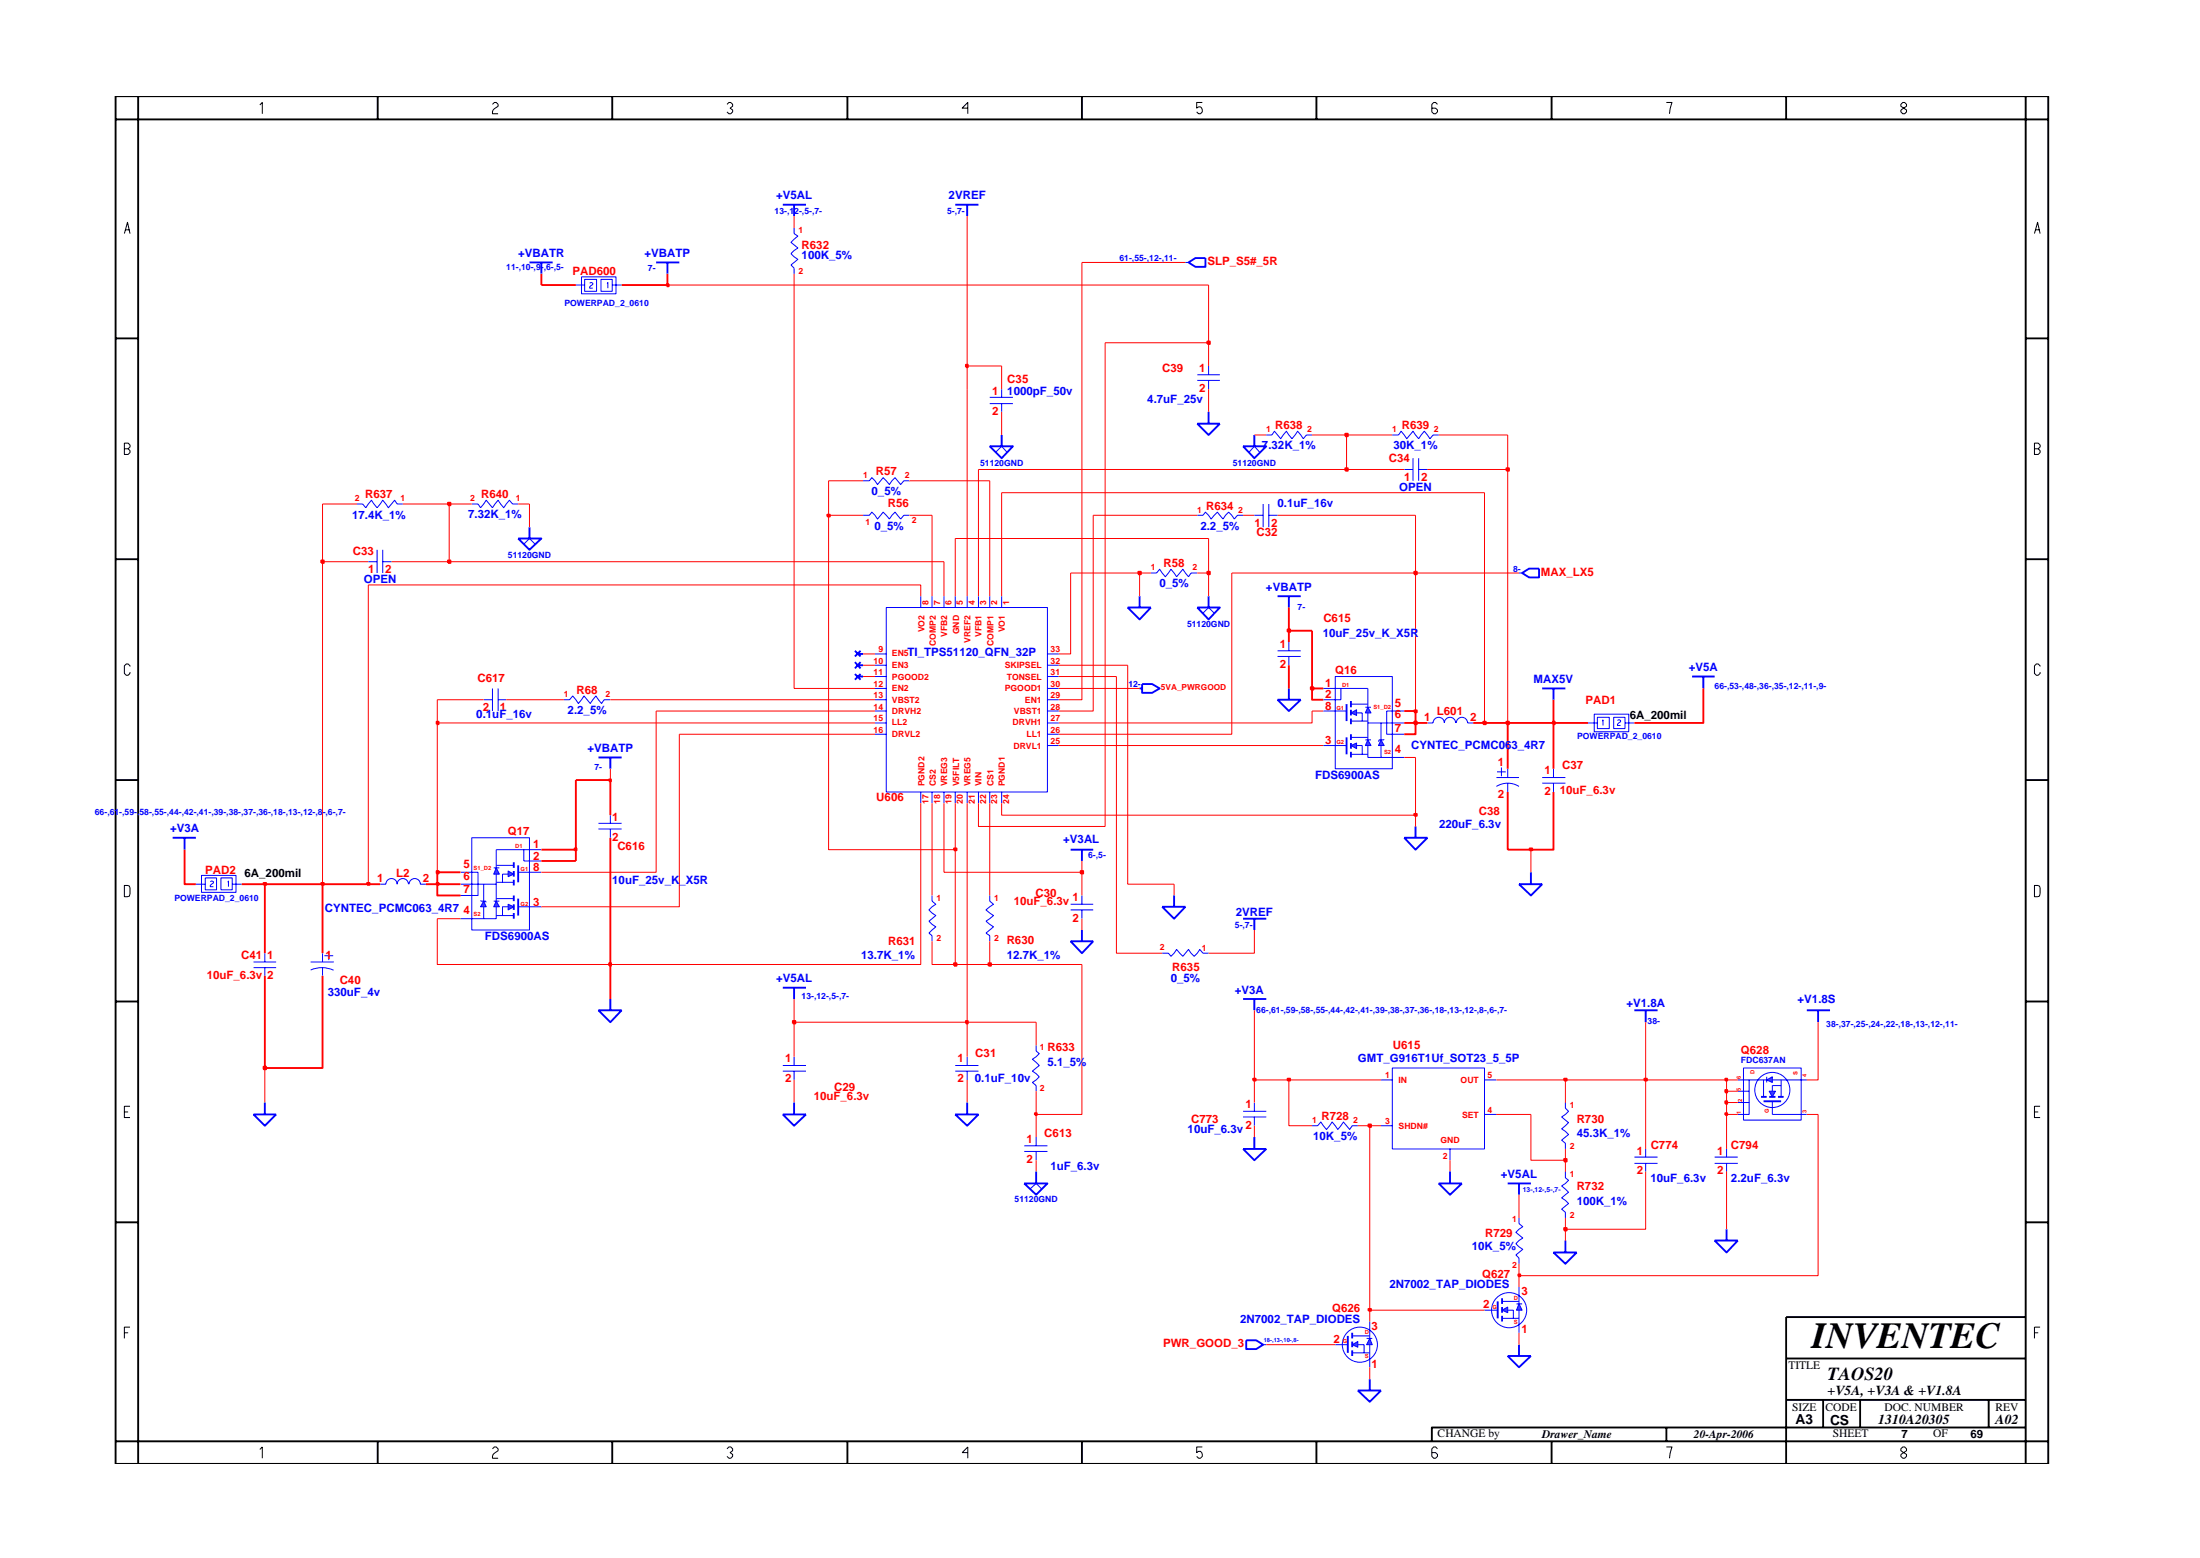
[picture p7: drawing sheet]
<svg xmlns="http://www.w3.org/2000/svg" width="297mm" height="210mm" viewBox="0 0 297 210" stroke-linecap="round" stroke-linejoin="round" font-family="sans-serif">
<path d="M41.9 129.8h3.2M41.9 130.9a3.7 3.7 0 0 1 3.1 0M43.5 128.6v1.2M43.5 130.6v1.1M43.8 129h1.2M44.4 128.4v1.2" fill="none" stroke="#00f" stroke-width=".14"/>
<path d="M105.7 27.6h3.1M107.2 27.6v1.6M181.8 95v2.3" fill="none" stroke="#00f" stroke-width=".25"/>
<path d="M184.7 95.4l.4 .8h-.8z" fill="#3c3cc8"/>
<path d="M184.3 95.4h.8M184.7 95.4l.4 .8h-.8z" fill="none" stroke="#00f" stroke-width=".14"/>
<path d="M182.4 96.2l.8-.4v.7z" fill="#3c3cc8"/>
<path d="M182.4 96.2l.8-.4v.7zM182.4 95h2.3v.4M183.2 96.2h.7v1.1M184.7 96.2v1.1h-2.3" fill="none" stroke="#00f" stroke-width=".14"/>
<path d="M182.4 94.6v.8M182.4 95.8v.7M182.4 97v.7" fill="none" stroke="#00f" stroke-width=".25"/>
<path d="M186.5 99.9l.4 .7h-.8z" fill="#3c3cc8"/>
<path d="M184.7 92.9v2.1M186.5 99.9l.4 .7h-.8zM186.9 99.8l-.1 .1h-.6l-.1 .2" fill="none" stroke="#00f" stroke-width=".14"/>
<path d="M181.8 99.5v2.3" fill="none" stroke="#00f" stroke-width=".25"/>
<path d="M184.7 99.9l.4 .7h-.8z" fill="#3c3cc8"/>
<path d="M184.3 99.9h.8M184.7 99.9l.4 .7h-.8z" fill="none" stroke="#00f" stroke-width=".14"/>
<path d="M182.4 100.6l.8-.3v.7z" fill="#3c3cc8"/>
<g fill="none" stroke="#00f" stroke-width=".14">
<path d="M178.7 92.9h6M178.7 96h3.1M180.3 91.3h7.7v12.4h-7.7zM181 92.9v1.5h-2.3M182.4 99.5h2.3M184.7 97.3v2.6M184.7 97.6h4.9M186.5 97.6v2.3M189.6 96h-2.4v3.1h2.4M178.7 100.6h3.1M182.4 100.6l.8-.3v.7zM182.4 101.8h2.3"/>
<path d="M183.2 100.6h.7v1.2M184.7 100.6v1.6h4.9M186.5 100.6v1.6M125.8 120.8v.8l.6 .4-1 .8 1 .8-1 .7 1 .8-1 .8 .4 .4v.7M177.2 151.9h.7l.4-.5 .8 1 .8-1 .7 1 .8-1 .8 1 .4-.5h.7M186.5 151.9h1.5M186.5 145.7h1.5M188 144.1h12.4v11h-12.4zM195.8 155.1v1.5M200.4 145.7h1.6M200.4 150.4h1.6M220.7 156.2h3.1"/>
<path d="M220.7 157h3.1M222.2 155.1v1.1M222.2 157v1.1M170.5 181.5h.5M180.3 181.5h1.7"/>
</g>
<path d="M161.7 57.2h3l-1.5 1.5zM163.2 55.6v1.6M172.5 80.5h3.1M174 80.5v1.5M182.4 99.1v.8M182.4 100.3v.7M182.4 101.5v.7M168.3 180.9h1.3l.9 .6-.9 .6h-1.3zM182 180.3v2.3M203.6 183h3.1l-1.6 1.5zM205.1 181.5v1.5" fill="none" stroke="#00f" stroke-width=".25"/>
<path d="M184.9 180.6l.4 .9h-.8z" fill="#3c3cc8"/>
<path d="M184.5 180.6h.8M184.9 180.6l.4 .9h-.8z" fill="none" stroke="#00f" stroke-width=".14"/>
<path d="M182.6 181.5l.7-.5v.8z" fill="#3c3cc8"/>
<g fill="none" stroke="#00f" stroke-width=".14">
<path d="M161.7 69.5h.7l.4-.4 .7 .9 .9-.9 .7 .9 .8-.9 .8 .9 .4-.5h.7M239.3 148.6v1.8M139.1 160.5l.8-.8 .8 .8M184.9 178.3v2.3M182.6 181.5l.7-.5v.8zM182.6 182.6h2.3M182.6 180.3h2.3M183.3 181.5h.9v1.1M184.9 181.5v3"/>
<circle cx="183.6" cy="181.5" r="2.37"/>
</g>
<g fill="none" stroke="#00f" stroke-width=".25">
<path d="M129 27.6h3.1M130.6 27.6v1.6M115.4 87.8l.8 .8M115.4 91l.8 .7M115.8 88.3h.7M115.8 91.3h.7M116.2 87.8l-.8 .8M116.2 91l-.8 .7M153.9 92.9h.3M154.2 92.3h1.4l1 .6-1 .6h-1.4zM244 136.3h3.1M245.5 136.3v1.7"/>
<path d="M138.3 159.7h3.1l-1.5 1.5zM139.9 158.1v1.6M238.1 148.6h2.4M182.6 179.9v.7M182.6 181v.8M182.6 182.2v.8"/>
</g>
<path d="M238.5 145.7l.8-.4v.8z" fill="#3c3cc8"/>
<path d="M238.5 145.7l.8-.4v.8zM238.5 145.3v.8" fill="none" stroke="#00f" stroke-width=".14"/>
<path d="M238.9 147.3h.8l-.4 .7z" fill="#3c3cc8"/>
<g fill="none" stroke="#00f" stroke-width=".14">
<path d="M161.7 50.6h3M161.7 51.3h3M163.2 49.4v1.2M163.2 51.3v1.2M171 58.7h.7l.4-.5 .8 1 .8-1 .7 1 .8-1 .8 1 .4-.5h.8M48.2 68h.8l.4 .5 .8-1 .7 1 .8-1 .7 1 .9-1 .3 .5h.8M70.7 73.4l.8-.7 .7 .7M116.5 69.5h.9l.3-.4 .8 .9 .7-.9 .9 .9 .7-.9 .8 .9 .4-.5h.8M116.5 64.9h.9l.3-.4 .8 .9 .7-.9 .9 .9 .7-.9 .8 .9 .4-.5h.8M134.4 61.1l.8-.9 .8 .9M189.6 63.4h1.2M190.8 61.8v3.1"/>
<path d="M191.5 63.4h1.2M191.5 61.8v3.1M172.5 87.8h3.1M172.5 88.6h3.1M174 86.6v1.2M174 88.6v1.2M214.4 97.6h1.3M215.3 96.4h4.6v2.3h-4.6zM215.7 96.8h1.6v1.5h-1.6zM216.4 97.3v-.2v.8M217.9 96.8h1.5v1.5h-1.5zM218.4 97.2l.2-.1 .2 .1v.2a.58 .58 0 0 0-.4 .5h.4"/>
<path d="M219.4 97.6h1.3M26.4 119.3h1.3M27.2 118.1h4.7v2.3h-4.7zM27.7 118.5h1.5v1.6h-1.5zM28.4 119l.2-.1 .2 .1v.2a.58 .58 0 0 0-.4 .5h.4M29.8 118.5h1.6v1.6h-1.6zM30.8 119.1v-.2v.8M31.4 119.3h1.2M51.3 119.3h.8a.76 .76 0 0 1 .8-.7 .76 .76 0 0 1 .7 .7 .76 .76 0 0 1 .8-.7 .76 .76 0 0 1 .7 .7M55.2 119.3a.76 .76 0 0 1 .8-.7 .76 .76 0 0 1 .8 .7h.7M80.8 111.1h3.1M80.8 111.9h3.1"/>
<path d="M82.4 110v1.1M82.4 111.9v1.2M202 106.1a2.88 2.88 0 0 1 3.1 0M202 104.9h3.1M202.1 104.2h1.2M202.7 103.6v1.2M203.6 103.7v1.2M203.6 105.7v1.2M34.2 129.8h3.1M34.2 130.6h3.1M35.8 128.6v1.2M35.8 130.6v1.1"/>
<path d="M144.6 122h3M144.6 122.8h3M146.1 120.8v1.2M146.1 122.8v1.2M167.8 150h3.2M167.8 150.7h3.2M169.4 148.8v1.2M169.4 150.7v1.2M211.4 148.8v.7l.4 .5-1 .7 1 .8-1 .8 1 .8-1 .8 .6 .4v.8M231.5 156.2h3.1M231.5 157h3.1M233.1 155.1v1.1"/>
<path d="M233.1 157v1.1M234.6 145.7h3.9M234.6 148.8h1.6M234.6 147.3h1.6M235.4 144.1h7.8v7.1h-7.8zM236.2 145.7v4.7h-1.6M238.1 145.7v2.3M238.9 147.3h.8l-.4 .7zM239.3 145.7h4.7M239.3 150.4h4.7M240.5 145.7v2.3M240.5 146.5h-1.2v.8"/>
<path d="M205.1 164.4v.7l.5 .5-.9 .7 .9 .8-.9 .7 .9 .8-.9 .8 .4 .4v.7"/>
<circle cx="239.3" cy="147.1" r="2.37"/>
</g>
<g fill="none" stroke="#00f" stroke-width=".25">
<path d="M71.5 35.4h3.1M73.1 35.4v1.5M135.2 58.7v1.5M70 72.7h3.1l-1.6 1.5zM71.5 71.1v1.6M133.6 60.2h3.2l-1.6 1.6zM115.4 89.4l.8 .8M115.8 89.8h.7M116.2 89.4l-.8 .8M152.3 82h3.1l-1.5 1.6zM153.9 80.5v1.5M172.5 94.4h3.1l-1.6 1.6z"/>
<path d="M174 92.9v1.5M208.2 92.9h3.2M209.7 92.9v1.5M228.5 91.3h3M230 91.3v1.6M23.3 113.1h3.1M24.9 113.1v1.6M70 116.8v2.3M80.8 102.2h3.1M82.4 102.2v1.5M156.9 122.4h3.1l-1.5 1.6zM158.5 120.8v1.6"/>
<path d="M167.8 134.8h3.2M169.4 134.8v1.5M220.7 136.3h3.1M222.2 136.3v1.7M167.8 155.1h3.2l-1.6 1.5zM169.4 153.4v1.7M237.8 148h.7M238.9 148h.8M240.1 148h.7M231.5 167.4h3.1l-1.5 1.6zM233.1 165.9v1.5M183.3 187.6h3.2l-1.6 1.6z"/>
<path d="M184.9 186.1v1.5"/>
</g>
<path d="M67 117.1l.4 .9h-.7z" fill="#3c3cc8"/>
<path d="M66.7 117.1h.7M67 117.1l.4 .9h-.7z" fill="none" stroke="#00f" stroke-width=".14"/>
<path d="M68.6 117.5l.8 .5-.8 .3z" fill="#3c3cc8"/>
<path d="M67 118v1.1h2.4M68.6 117.5l.8 .5-.8 .3zM68.6 118h-.8v1.1M69.4 116.8h-2.4v.3" fill="none" stroke="#00f" stroke-width=".14"/>
<path d="M69.4 116.4v.7M69.4 117.5v.8M69.4 118.7v.8" fill="none" stroke="#00f" stroke-width=".25"/>
<path d="M65.3 121.6l.3 .8h-.7z" fill="#3c3cc8"/>
<path d="M67 114.7v2.1M64.9 121.5l.1 .1h.6v.2M65.3 121.6l.3 .8h-.7z" fill="none" stroke="#00f" stroke-width=".14"/>
<path d="M70 121.3v2.3" fill="none" stroke="#00f" stroke-width=".25"/>
<path d="M67 121.6l.4 .8h-.7z" fill="#3c3cc8"/>
<path d="M66.7 121.6h.7M67 121.6l.4 .8h-.7z" fill="none" stroke="#00f" stroke-width=".14"/>
<path d="M68.6 122l.8 .4-.8 .4z" fill="#3c3cc8"/>
<g fill="none" stroke="#00f" stroke-width=".14">
<path d="M62.2 117.7h2.3v3.1h-2.3M62.2 119.3h4.8M63.7 113.1h7.8v12.4h-7.8zM65.3 119.3v2.3M67 119.1v2.5M67 114.7h6.1M70 117.7h3.1M70.7 114.7v1.5h2.4M65.3 122.4v1.6M67 123.6h2.4M67 121.3h2.4M67 122.4v1.6h-4.8"/>
<path d="M68.6 122l.8 .4-.8 .4zM68.6 122.4h-.8v1.2M70 122.4h3.1M200.4 176.8h1.8"/>
</g>
<path d="M69.4 120.8v.8M69.4 122v.8M69.4 123.2v.8M202.2 175.6v2.3" fill="none" stroke="#00f" stroke-width=".25"/>
<path d="M205.1 176l.4 .8h-.7z" fill="#3c3cc8"/>
<path d="M204.8 176h.7M205.1 176l.4 .8h-.7z" fill="none" stroke="#00f" stroke-width=".14"/>
<path d="M202.8 176.8l.8-.4v.8z" fill="#3c3cc8"/>
<g fill="none" stroke="#00f" stroke-width=".14">
<path d="M77.8 38.5h1.1M78.5 37.4h4.7v2.3h-4.7zM78.9 37.7h1.6v1.6h-1.6zM79.6 38.2l.3-.1 .1 .1v.2a.58 .58 0 0 0-.4 .5h.4M81.1 37.7h1.6v1.6h-1.6zM82 38.3l.1-.2v.8M82.7 38.5h1.2M107.2 30.8v.7l.5 .4-.9 .8 .9 .8-.9 .7 .9 .8-.9 .8 .4 .4v.7M160 35.4h.5M133.6 53.6h3.2M133.6 54.5h3.2M135.2 52.5v1.1"/>
<path d="M135.2 54.5v1.1M188 58.7h.8l.4-.5 .7 1 .9-1 .7 1 .8-1 .8 1 .4-.5h.8M49.7 75.8h1.2M50.9 74.2v3.1M51.7 75.8h1.2M51.7 74.2v3.1M63.7 68h.8l.4 .5 .7-1 .9 1 .8-1 .7 1 .8-1 .4 .5h.8M155.4 77.3h.8l.4-.5 .7 1 .8-1 .8 1 .8-1 .8 1 .3-.5h.9M168.6 61.1l.8-.9 .7 .9M169.4 69.5h1.1M170.5 68v3.1M171.3 69.5h1.2"/>
<path d="M171.3 68v3.1M205.1 77.3h.4M65.3 94.4h1.2M66.5 92.9v3.1M67.3 94.4h1.1M67.3 92.9v3.1M76.1 94.4h.8l.4-.5 .8 1 .8-1 .8 1 .8-1 .7 1 .4-.5h.8M118.1 97.6h1.6M118.1 94.4h1.6M118.1 88.3h1.6M118.1 89.8h1.6M118.1 91.3h1.6"/>
<path d="M118.1 92.9h1.6M118.1 99.1h1.6M118.1 96h1.6M119.7 82h21.7v24.9h-21.7zM124.3 80.5v1.5M125.8 80.5v1.5M127.5 80.5v1.5M129 80.5v1.5M130.6 80.5v1.5M132.1 80.5v1.5M133.6 80.5v1.5M135.2 80.5v1.5"/>
<path d="M141.4 97.6h1.5M141.4 94.4h1.5M141.4 88.3h1.5M141.4 89.8h1.5M141.4 91.3h1.5M141.4 92.9h1.5M141.4 99.1h1.5M141.4 96h1.5M162.4 82.7l.8-.7 .7 .7M192.7 97.6h.8a.76 .76 0 0 1 .8-.8 .76 .76 0 0 1 .7 .8 .76 .76 0 0 1 .8-.8 .76 .76 0 0 1 .7 .8M196.6 97.6a.76 .76 0 0 1 .8-.8 .76 .76 0 0 1 .7 .8h.8M124.3 106.9v1.5"/>
<path d="M125.8 106.9v1.5M127.5 106.9v1.5M129 106.9v1.5M130.6 106.9v1.5M132.1 106.9v1.5M133.6 106.9v1.5M135.2 106.9v1.5M141.4 100.6h1.5M208.2 104.9h3.2M208.2 105.7h3.2M209.7 103.7v1.2M209.7 105.7v1.2"/>
<path d="M133.6 120.8v.8l.5 .4-1 .8 1 .8-1 .7 1 .8-1 .8 .5 .4v.7M156.9 128.6h.9l.3 .5 .8-1 .8 1 .8-1 .7 1 .8-1 .4 .5h.8M105.7 143.8h3.1M105.7 144.6h3.1M107.2 142.6v1.2M107.2 144.6v1.1M129 143.8h3.1M129 144.6h3.1M130.6 142.6v1.2M130.6 144.6v1.1M138.3 154.6h3.1M138.3 155.4h3.1"/>
<path d="M139.9 141.1v.7l.4 .4-.9 .7 .9 .9-.9 .8 .9 .7-.9 .8 .5 .4v.8M139.9 153.4v1.2M139.9 155.4v1.2M211.4 158.1v.8l.4 .4-1 .7 1 .9-1 .8 1 .7-1 .8 .6 .4v.8M202.8 176.8l.8-.4v.8zM202.8 177.9h2.3M202.8 175.6h2.3M203.6 176.8h.7v1.1M205.1 173.7v2.3M205.1 176.8v3.1"/>
<circle cx="203.8" cy="176.8" r="2.37"/>
</g>
<g fill="none" stroke="#00f" stroke-width=".25">
<path d="M88.6 35.4h3.1M90.1 35.4v1.5M160.5 35.4l.9-.6h1.4v1.2h-1.4zM169.4 58.7v1.5M167.8 60.2h3.2l-1.6 1.6zM205.5 77.3l.9-.6h1.4v1.2h-1.4zM161.7 82h3l-1.5 1.6zM163.2 80.5v1.5M144.6 114.7h3M146.1 114.7v1.5M189.6 113.1h3.1l-1.6 1.6zM191.1 111.5v1.6"/>
<path d="M205.1 119.3h3.1l-1.5 1.5zM206.7 117.7v1.6M80.8 136.3h3.1l-1.5 1.7zM82.4 134.8v1.5M105.7 133.3h3.1M107.2 133.3v1.5M144.6 127h3l-1.5 1.6zM146.1 125.5v1.5M167.8 124h3.2M169.4 124v1.5M34.2 150.4h3.1l-1.5 1.5zM35.8 148.8v1.6"/>
<path d="M105.7 150.4h3.1l-1.6 1.5zM107.2 148.8v1.6M129 150.4h3.1l-1.5 1.5zM130.6 148.8v1.6M194.3 159.7h3.1l-1.6 1.5zM195.8 158.1v1.6M203.6 159.7h3.1M205.1 159.7v1.5M202.8 175.2v.8M202.8 176.4v.8M202.8 177.6v.7M209.7 169h3.2l-1.5 1.5z"/>
<path d="M211.4 167.4v1.6"/>
</g>
<path d="M184.9 176.8v1.5M205.1 179.9v1.6M171 181.5h9.3M184.9 184.5v1.6" fill="none" stroke="#f00" stroke-width=".14"/>
<path d="M184.8 176.6h.3v.3h-.3z" fill="#8e2323"/>
<path d="M184.8 176.6h.3v.3h-.3z" fill="none" stroke="#f00" stroke-width=".25"/>
<path d="M184.9 151.9v24.9h15.5M205.1 172.2v1.5" fill="none" stroke="#f00" stroke-width=".14"/>
<path d="M205 172h.3v.2h-.3z" fill="#8e2323"/>
<path d="M205 172h.3v.2h-.3z" fill="none" stroke="#f00" stroke-width=".25"/>
<path d="M245.5 150.4v21.8h-40.4v-1.7M211.4 165.9v1.5" fill="none" stroke="#f00" stroke-width=".14"/>
<path d="M211.2 165.7h.3v.4h-.3z" fill="#8e2323"/>
<path d="M211.2 165.7h.3v.4h-.3z" fill="none" stroke="#f00" stroke-width=".25"/>
<path d="M139.9 156.6v1.5M195.8 156.6v1.5M206.7 150.4v6.2h4.7v1.5M222.2 158.1v7.8h-10.8v-1.5M233.1 158.1v7.8M205.1 161.2v3.2" fill="none" stroke="#f00" stroke-width=".14"/>
<path d="M211.2 156.4h.3v.3h-.3z" fill="#8e2323"/>
<path d="M211.2 156.4h.3v.3h-.3z" fill="none" stroke="#f00" stroke-width=".25"/>
<path d="M139.9 150.4v3M169.4 151.9v1.5M174 145.7v6.2h3.2M183.3 151.9h1.6M211.4 155.1v1.5M222.2 145.7v9.4M233.1 150.4v4.7" fill="none" stroke="#f00" stroke-width=".14"/>
<path d="M184.8 151.8h.3v.3h-.3z" fill="#8e2323"/>
<path d="M184.8 151.8h.3v.3h-.3z" fill="none" stroke="#f00" stroke-width=".25"/>
<path d="M184.9 151.9h1.6" fill="none" stroke="#f00" stroke-width=".14"/>
<path d="M139.7 150.2h.3v.3h-.3z" fill="#8e2323"/>
<path d="M139.7 150.2h.3v.3h-.3z" fill="none" stroke="#f00" stroke-width=".25"/>
<path d="M146.1 130.2v20.2h-6.2v-3.1M202 150.4h4.7" fill="none" stroke="#f00" stroke-width=".14"/>
<path d="M232.9 150.2h.3v.3h-.3z" fill="#8e2323"/>
<path d="M232.9 150.2h.3v.3h-.3z" fill="none" stroke="#f00" stroke-width=".25"/>
<path d="M35.8 144.1v4.7M107.2 145.7v3.1M130.6 145.7v3.1M169.4 145.7v3.1M211.4 145.7v3.1M233.1 148.8v1.6h1.5M244 150.4h1.5" fill="none" stroke="#f00" stroke-width=".14"/>
<path d="M232.9 148.6h.3v.4h-.3z" fill="#8e2323"/>
<path d="M232.9 148.6h.3v.4h-.3z" fill="none" stroke="#f00" stroke-width=".25"/>
<path d="M233.1 147.3v1.5h1.5" fill="none" stroke="#f00" stroke-width=".14"/>
<path d="M232.9 147.1h.3v.3h-.3z" fill="#8e2323"/>
<path d="M232.9 147.1h.3v.3h-.3z" fill="none" stroke="#f00" stroke-width=".25"/>
<path d="M233.1 145.7v1.6h1.5" fill="none" stroke="#f00" stroke-width=".14"/>
<path d="M169.2 145.6h.3v.2h-.3z" fill="#8e2323"/>
<path d="M169.2 145.6h.3v.2h-.3z" fill="none" stroke="#f00" stroke-width=".25"/>
<path d="M169.4 136.3v9.4h4.6" fill="none" stroke="#f00" stroke-width=".14"/>
<path d="M173.8 145.6h.4v.2h-.4z" fill="#8e2323"/>
<path d="M173.8 145.6h.4v.2h-.4z" fill="none" stroke="#f00" stroke-width=".25"/>
<path d="M174 145.7h12.5M202 145.7h9.4" fill="none" stroke="#f00" stroke-width=".14"/>
<path d="M211.2 145.6h.3v.2h-.3z" fill="#8e2323"/>
<path d="M211.2 145.6h.3v.2h-.3z" fill="none" stroke="#f00" stroke-width=".25"/>
<path d="M211.4 145.7h10.8" fill="none" stroke="#f00" stroke-width=".14"/>
<path d="M222 145.6h.4v.2h-.4z" fill="#8e2323"/>
<path d="M222 145.6h.4v.2h-.4z" fill="none" stroke="#f00" stroke-width=".25"/>
<path d="M222.2 138v7.7h10.9" fill="none" stroke="#f00" stroke-width=".14"/>
<path d="M232.9 145.6h.3v.2h-.3z" fill="#8e2323"/>
<path d="M232.9 145.6h.3v.2h-.3z" fill="none" stroke="#f00" stroke-width=".25"/>
<path d="M245.5 138v7.7h-1.5M233.1 145.7h1.5" fill="none" stroke="#f00" stroke-width=".14"/>
<path d="M35.6 144h.3v.3h-.3z" fill="#8e2323"/>
<path d="M35.8 131.7v12.4h7.7v-12.4M35.6 144h.3v.3h-.3z" fill="none" stroke="#f00" stroke-width=".25"/>
<path d="M107.2 138v4.6M130.6 138v4.6M139.9 138v3.1" fill="none" stroke="#f00" stroke-width=".14"/>
<path d="M107 137.8h.4v.3h-.4z" fill="#8e2323"/>
<path d="M107 137.8h.4v.3h-.4z" fill="none" stroke="#f00" stroke-width=".25"/>
<path d="M107.2 134.8v3.2h23.4" fill="none" stroke="#f00" stroke-width=".14"/>
<path d="M130.4 137.8h.3v.3h-.3z" fill="#8e2323"/>
<path d="M82.4 130.2v4.6M130.4 137.8h.3v.3h-.3z" fill="none" stroke="#f00" stroke-width=".25"/>
<path d="M130.6 108.4v29.6h9.3M59 124v6.2h23.4" fill="none" stroke="#f00" stroke-width=".14"/>
<path d="M82.2 130h.3v.3h-.3z" fill="#8e2323"/>
<path d="M82.4 113.1v17.1M82.2 130h.3v.3h-.3z" fill="none" stroke="#f00" stroke-width=".25"/>
<path d="M124.3 108.4v21.8h-41.9M125.8 127v3.2h3.2" fill="none" stroke="#f00" stroke-width=".14"/>
<path d="M128.8 130h.3v.3h-.3z" fill="#8e2323"/>
<path d="M128.8 130h.3v.3h-.3z" fill="none" stroke="#f00" stroke-width=".25"/>
<path d="M129 114.7v15.5h4.6" fill="none" stroke="#f00" stroke-width=".14"/>
<path d="M133.5 130h.3v.3h-.3z" fill="#8e2323"/>
<path d="M24.9 114.7v4.6h1.5M32.6 119.3h3.2v9.3M43.5 119.3v9.3M59 119.3v1.5h3.2M133.5 130h.3v.3h-.3z" fill="none" stroke="#f00" stroke-width=".25"/>
<path d="M91.7 99.1v23.3h-18.6M150.7 91.3v37.3h6.2M125.8 108.4v12.4M133.6 108.4v12.4M146.1 117.7v3.1M158.5 119.3v1.5M59 124h3.2M133.6 127v3.2h12.5M146.1 124v1.5M169.4 125.5v3.1h-6.2" fill="none" stroke="#f00" stroke-width=".14"/>
<path d="M35.6 119.2h.3v.2h-.3z" fill="#8e2323"/>
<path d="M35.6 119.2h.3v.2h-.3zM35.8 119.3h7.7" fill="none" stroke="#f00" stroke-width=".25"/>
<path d="M43.4 119.2h.3v.2h-.3z" fill="#8e2323"/>
<path d="M43.4 119.2h.3v.2h-.3zM43.5 119.3h6.2" fill="none" stroke="#f00" stroke-width=".25"/>
<path d="M43.5 75.8v43.5" fill="none" stroke="#f00" stroke-width=".14"/>
<path d="M49.6 119.2h.3v.2h-.3z" fill="#8e2323"/>
<path d="M49.6 119.2h.3v.2h-.3zM49.7 119.3h1.6M57.5 119.3h1.5" fill="none" stroke="#f00" stroke-width=".25"/>
<path d="M49.7 78.9v40.4" fill="none" stroke="#f00" stroke-width=".14"/>
<path d="M59 119.2h.2v.2h-.2z" fill="#8e2323"/>
<path d="M59 119.2h.2v.2h-.2zM59 117.7v1.6h3.2" fill="none" stroke="#f00" stroke-width=".25"/>
<path d="M152.3 89.8v29.5h6.2" fill="none" stroke="#f00" stroke-width=".14"/>
<path d="M59 117.5h.2v.4h-.2z" fill="#8e2323"/>
<path d="M59 117.5h.2v.4h-.2zM59 117.7h3.2" fill="none" stroke="#f00" stroke-width=".25"/>
<path d="M59 97.6v20.1M88.6 96v21.7h-15.5M127.5 108.4v9.3h18.6" fill="none" stroke="#f00" stroke-width=".14"/>
<path d="M145.9 117.5h.3v.4h-.3z" fill="#8e2323"/>
<path d="M73.1 114.7h4.7v1.5h-4.7M145.9 117.5h.3v.4h-.3z" fill="none" stroke="#f00" stroke-width=".25"/>
<path d="M146.1 116.2v1.5M206.7 114.7v3" fill="none" stroke="#f00" stroke-width=".14"/>
<path d="M77.6 114.5h.2v.3h-.2z" fill="#8e2323"/>
<path d="M77.6 114.5h.2v.3h-.2zM77.8 105.3v9.4" fill="none" stroke="#f00" stroke-width=".25"/>
<path d="M111.9 69.5v45.2h17.1" fill="none" stroke="#f00" stroke-width=".14"/>
<path d="M128.8 114.5h.3v.3h-.3z" fill="#8e2323"/>
<path d="M128.8 114.5h.3v.3h-.3zM203.6 106.9v7.8h3.1" fill="none" stroke="#f00" stroke-width=".25"/>
<path d="M129 108.4v6.3" fill="none" stroke="#f00" stroke-width=".14"/>
<path d="M206.5 114.5h.4v.3h-.4z" fill="#8e2323"/>
<path d="M82.4 105.3v4.7M206.5 114.5h.4v.3h-.4zM209.7 106.9v7.8h-3" fill="none" stroke="#f00" stroke-width=".25"/>
<path d="M149.2 46.3v65.2h-17.1v-3.1M135.2 108.4v1.6h55.9v1.5" fill="none" stroke="#f00" stroke-width=".14"/>
<path d="M191 109.8h.3v.3h-.3z" fill="#8e2323"/>
<path d="M77.8 105.3h4.6M191 109.8h.3v.3h-.3z" fill="none" stroke="#f00" stroke-width=".25"/>
<path d="M191.1 102.2v7.8" fill="none" stroke="#f00" stroke-width=".14"/>
<path d="M82.2 105.2h.3v.2h-.3z" fill="#8e2323"/>
<path d="M191.1 97.6v1.5h-1.5M203.6 97.6v6.1M209.7 97.6v6.1M82.2 105.2h.3v.2h-.3z" fill="none" stroke="#f00" stroke-width=".25"/>
<path d="M166.3 77.3v21.8h-23.4M91.7 99.1h26.4M82.4 103.7v1.6M142.9 100.6h35.8M189.6 102.2h1.5" fill="none" stroke="#f00" stroke-width=".14"/>
<path d="M59 97.4h.2v.3h-.2z" fill="#8e2323"/>
<path d="M59 97.4h.2v.3h-.2zM189.6 97.6h1.5" fill="none" stroke="#f00" stroke-width=".25"/>
<path d="M59 94.4v3.2h59.1M177.2 96v1.6h-34.3" fill="none" stroke="#f00" stroke-width=".14"/>
<path d="M191 97.4h.3v.3h-.3z" fill="#8e2323"/>
<path d="M191 97.4h.3v.3h-.3zM191.1 96v1.6h1.6M198.9 97.6h1.5" fill="none" stroke="#f00" stroke-width=".25"/>
<path d="M200.3 97.4h.3v.3h-.3z" fill="#8e2323"/>
<path d="M200.3 97.4h.3v.3h-.3zM200.4 97.6h3.2" fill="none" stroke="#f00" stroke-width=".25"/>
<path d="M200.4 66.5v31.1" fill="none" stroke="#f00" stroke-width=".14"/>
<path d="M203.4 97.4h.3v.3h-.3z" fill="#8e2323"/>
<path d="M203.4 97.4h.3v.3h-.3zM203.6 97.6h6.1" fill="none" stroke="#f00" stroke-width=".25"/>
<path d="M203.6 63.4v34.2" fill="none" stroke="#f00" stroke-width=".14"/>
<path d="M209.7 97.4h.2v.3h-.2z" fill="#8e2323"/>
<path d="M189.6 96h1.5M209.7 97.4h.2v.3h-.2zM209.7 94.4v3.2h4.7M230 92.9v4.7h-9.3" fill="none" stroke="#f00" stroke-width=".25"/>
<path d="M147.6 69.5v26.5h-4.7M88.6 96h29.5M177.2 96h1.5" fill="none" stroke="#f00" stroke-width=".14"/>
<path d="M191 95.9h.3v.2h-.3z" fill="#8e2323"/>
<path d="M174 89.8v3.1M177.2 92.9v1.5h1.5M191 95.9h.3v.2h-.3z" fill="none" stroke="#f00" stroke-width=".25"/>
<path d="M107.2 36.9v56h10.9M146.1 35.4v59h-3.2M191.1 77.3v18.7M59 94.4h6.3M68.4 94.4h7.7M82.4 94.4h35.7M142.9 92.9h11" fill="none" stroke="#f00" stroke-width=".14"/>
<path d="M177 92.7h.3v.4h-.3z" fill="#8e2323"/>
<path d="M174 85.1v1.5M177 92.7h.3v.4h-.3zM177.2 85.1v7.8h1.5" fill="none" stroke="#f00" stroke-width=".25"/>
<path d="M144.6 77.3v11h-1.7M116.5 91.3h1.6M116.5 89.8h1.6M116.5 88.3h1.6M142.9 91.3h7.8M142.9 89.8h9.4" fill="none" stroke="#f00" stroke-width=".14"/>
<path d="M173.8 84.9h.4v.4h-.4z" fill="#8e2323"/>
<path d="M173.8 84.9h.4v.4h-.4zM174 82v3.1h3.2" fill="none" stroke="#f00" stroke-width=".25"/>
<path d="M130.6 52.5v28M49.7 78.9h74.6v1.6M125.8 69.5v11M127.5 75.8v4.7M129 72.7v7.8M132.1 63.4v17.1M133.6 64.9v15.6M135.2 66.5v14M144.6 77.3h9.3v3.2M163.2 77.3v3.2" fill="none" stroke="#f00" stroke-width=".14"/>
<path d="M153.7 77.2h.3v.3h-.3z" fill="#8e2323"/>
<path d="M153.7 77.2h.3v.3h-.3z" fill="none" stroke="#f00" stroke-width=".25"/>
<path d="M153.9 77.3h1.5M161.7 77.3h1.5" fill="none" stroke="#f00" stroke-width=".14"/>
<path d="M163 77.2h.4v.3h-.4z" fill="#8e2323"/>
<path d="M163 77.2h.4v.3h-.4z" fill="none" stroke="#f00" stroke-width=".25"/>
<path d="M163.2 72.7v4.6M166.3 77.3h24.8" fill="none" stroke="#f00" stroke-width=".14"/>
<path d="M191 77.2h.3v.3h-.3z" fill="#8e2323"/>
<path d="M191 77.2h.3v.3h-.3z" fill="none" stroke="#f00" stroke-width=".25"/>
<path d="M191.1 69.5v7.8h14" fill="none" stroke="#f00" stroke-width=".14"/>
<path d="M43.4 75.6h.3v.4h-.3z" fill="#8e2323"/>
<path d="M43.4 75.6h.3v.4h-.3z" fill="none" stroke="#f00" stroke-width=".25"/>
<path d="M43.5 68v7.8h6.2M52.9 75.8h7.7" fill="none" stroke="#f00" stroke-width=".14"/>
<path d="M60.5 75.6h.3v.4h-.3z" fill="#8e2323"/>
<path d="M60.5 75.6h.3v.4h-.3z" fill="none" stroke="#f00" stroke-width=".25"/>
<path d="M60.6 68v7.8h66.9M71.5 68v3.1M129 72.7h34.2" fill="none" stroke="#f00" stroke-width=".14"/>
<path d="M111.7 69.5h.3v.2h-.3z" fill="#8e2323"/>
<path d="M111.7 69.5h.3v.2h-.3z" fill="none" stroke="#f00" stroke-width=".25"/>
<path d="M43.5 68h4.7M54.4 68h6.2M111.9 64.9v4.6h4.6M122.8 69.5h3M147.6 69.5h14.1M167.8 69.5h1.6M172.5 69.5h18.6" fill="none" stroke="#f00" stroke-width=".14"/>
<path d="M60.5 67.8h.3v.4h-.3z" fill="#8e2323"/>
<path d="M60.5 67.8h.3v.4h-.3z" fill="none" stroke="#f00" stroke-width=".25"/>
<path d="M60.6 68h3.1M70 68h1.5M111.9 64.9h4.6M122.8 64.9h10.8M132.1 63.4h49.7M135.2 66.5h65.2" fill="none" stroke="#f00" stroke-width=".14"/>
<path d="M181.6 63.2h.4v.3h-.4z" fill="#8e2323"/>
<path d="M181.6 63.2h.4v.3h-.4z" fill="none" stroke="#f00" stroke-width=".25"/>
<path d="M181.8 58.7v4.7h7.8M192.7 63.4h10.9" fill="none" stroke="#f00" stroke-width=".14"/>
<path d="M203.4 63.2h.3v.3h-.3z" fill="#8e2323"/>
<path d="M203.4 63.2h.3v.3h-.3z" fill="none" stroke="#f00" stroke-width=".25"/>
<path d="M135.2 55.6v3.1M169.4 58.7h1.6M177.2 58.7h4.6M203.6 58.7v4.7" fill="none" stroke="#f00" stroke-width=".14"/>
<path d="M181.6 58.5h.4v.4h-.4z" fill="#8e2323"/>
<path d="M181.6 58.5h.4v.4h-.4z" fill="none" stroke="#f00" stroke-width=".25"/>
<path d="M130.6 49.4v3.1M135.2 49.4v3.1M163.2 52.5v3.1M181.8 58.7h6.2M194.3 58.7h9.3" fill="none" stroke="#f00" stroke-width=".14"/>
<path d="M130.4 49.2h.3v.4h-.3z" fill="#8e2323"/>
<path d="M130.4 49.2h.3v.4h-.3z" fill="none" stroke="#f00" stroke-width=".25"/>
<path d="M130.6 29.2v20.2h4.6M149.2 46.3h14v3.1" fill="none" stroke="#f00" stroke-width=".14"/>
<path d="M163 46.1h.4v.3h-.4z" fill="#8e2323"/>
<path d="M73.1 36.9v1.6h4.7M83.9 38.5h6.2M163 46.1h.4v.3h-.4z" fill="none" stroke="#f00" stroke-width=".25"/>
<path d="M163.2 38.5v7.8" fill="none" stroke="#f00" stroke-width=".14"/>
<path d="M90 38.4h.3v.2h-.3z" fill="#8e2323"/>
<path d="M90 38.4h.3v.2h-.3zM90.1 36.9v1.6" fill="none" stroke="#f00" stroke-width=".25"/>
<path d="M90.1 38.5h73.1M107.2 29.2v1.6M146.1 35.4h13.9" fill="none" stroke="#f00" stroke-width=".14"/>
<g fill="none" stroke="#000" stroke-width=".25">
<path d="M15.6 13h260.9v184.6h-260.9zM15.6 16.1h260.9M18.7 13v184.6M51 13v3.1M82.7 13v3.1M114.4 13v3.1M146.1 13v3.1M177.7 13v3.1M209.5 13v3.1M241.2 13v3.1M273.5 13v184.6M15.6 45.7h3.1"/>
<path d="M273.5 45.7h3M15.6 75.5h3.1M273.5 75.5h3M15.6 105.3h3.1M273.5 105.3h3M15.6 135.2h3.1M273.5 135.2h3M15.6 165h3.1M273.5 165h3M273.5 177.7h-32.3v19.9M15.6 194.5h260.9M51 194.5v3.1"/>
<path d="M82.7 194.5v3.1M114.4 194.5v3.1M146.1 194.5v3.1M177.7 194.5v3.1M209.5 194.5v3.1M225 192.6v1.9M241.2 183.3h32.3M241.2 188.9h32.3M246.2 188.9v3.7M251.1 188.9v3.7M268.5 188.9v3.7M273.5 192.6h-80.2v1.9"/>
</g>
<g fill="none" stroke="#000" stroke-width=".14">
<path d="M35.1 14.2l.3-.4v1.6M66.5 14.1l.2-.3h.3l.3 .3v.2l-.6 .4-.2 .4v.3h.8M98.2 14.1l.2-.3h.3l.2 .3v.2l-.3 .3 .3 .2v.3l-.2 .3h-.3l-.2-.3M130.7 14.6h-.8l.8-.8v1.6M162.3 13.8h-.7v.8l.2-.2a.5 .5 0 0 1 .5 .7l-.2 .3h-.3l-.2-.3M194.1 14.1l-.3-.3h-.2l-.3 .3v1l.3 .3h.2l.3-.3v-.3l-.3-.2h-.5M225 13.8h.7l-.3 1.6M256.7 14.1l.2-.3h.3l.2 .3v.2l-.7 .5v.3l.2 .3h.3l.2-.3v-.3l-.7-.5zM16.8 31.5l.4-1.5 .4 1.5M16.9 31h.6M274.7 31.5l.4-1.5 .3 1.5M274.8 31h.6"/>
<path d="M16.8 59.8h.5l.3 .3v.2l-.3 .3 .3 .2v.3l-.3 .2h-.5zM16.8 60.6h.5M274.7 60.6h.5l.2-.3v-.2l-.2-.3h-.5v1.5h.5l.2-.2v-.3l-.2-.2M17.6 89.9l-.3-.3h-.3l-.2 .3v1l.2 .2h.3l.3-.2v-.2M275.4 89.9l-.2-.3h-.3l-.2 .3v1l.2 .2h.3l.2-.2v-.2M16.8 119.5l.7 .1 .1 .2-.1 1.1-.7 .1zM274.7 119.5l.7 .1v.2v1.1l-.7 .1zM16.8 150.1h.5M17.6 149.3h-.8v1.5h.8M274.7 150.1h.5M275.4 149.3h-.7v1.5h.7M16.8 179.9h.5"/>
<path d="M17.6 179.1h-.8v1.5M274.7 179.9h.5M275.4 179.1h-.7v1.5M35.1 195.6l.3-.3v1.5M66.5 195.5l.2-.2h.3l.3 .2v.3l-.7 .5-.1 .5h.8M98.2 195.5l.2-.2h.3l.2 .2v.3l-.3 .2 .3 .3v.2l-.2 .3h-.3l-.2-.3M130.7 196h-.8l.8-.7v1.5M162.3 195.3h-.7v.7l.2-.1a.5 .5 0 0 1 .5 .6l-.2 .3h-.3l-.2-.3M194.1 195.5l-.3-.2h-.2l-.3 .2v1l.3 .3h.2l.3-.3v-.2l-.3-.3h-.5M225 195.3h.7l-.3 1.5M256.9 195.3l-.2 .2v.3l.7 .5v.2l-.2 .3h-.3l-.2-.3v-.2l.7-.5v-.3l-.2-.2z"/>
</g>
<text font-size="5" x="244.6" y="182">INVENTEC</text>
<text font-size="2.5" x="246.7" y="186.3">TAOS20</text>
<g font-size="1.9">
<text x="246.7" y="188.2">+V5A, +V3A &amp; +V1.8A</text>
<text x="242.4" y="192.2">A3</text>
<text x="247.1" y="192.3">CS</text>
<text x="253.6" y="192.2">1310A20305</text>
<text x="269.4" y="192.2">A02</text>
</g>
<g font-size="1.6" fill="#00f">
<text x="104.8" y="26.9">+V5AL</text>
<text x="128.1" y="26.9">2VREF</text>
<text x="70" y="34.7">+VBATR</text>
<text x="87" y="34.7">+VBATP</text>
<text x="108.2" y="35">100K_5%</text>
<text x="136" y="53.3">1000pF_50v</text>
<text x="154.9" y="54.4">4.7uF_25v</text>
<text x="170.4" y="60.6">7.32K_1%</text>
<text x="188.1" y="60.6">30K_1%</text>
<text x="47.5" y="70">17.4K_1%</text>
<text x="63.2" y="70">7.32K_1%</text>
<text x="117.7" y="66.8">0_5%</text>
<text x="118.1" y="71.5">0_5%</text>
<text x="162.1" y="71.5">2.2_5%</text>
<text x="172.5" y="68.4">0.1uF_16v</text>
<text x="188.9" y="66.2">OPEN</text>
<text x="49.1" y="78.7">OPEN</text>
<text x="156.5" y="79.3">0_5%</text>
<text x="170.9" y="79.7">+VBATP</text>
<text x="122.5" y="88.6">TI_TPS51120_QFN_32P</text>
<text x="178.6" y="86">10uF_25v_K_X5R</text>
<text x="207.1" y="92.1">MAX5V</text>
<text x="228" y="90.5">+V5A</text>
<text x="64.3" y="96.9">0.1uF_16v</text>
<text x="76.6" y="96.4">2.2_5%</text>
<text x="79.3" y="101.5">+VBATP</text>
<text x="190.5" y="101.1">CYNTEC_PCMC063_4R7</text>
<text x="177.6" y="105.1">FDS6900AS</text>
<text x="23" y="112.3">+V3A</text>
<text x="143.6" y="113.8">+V3AL</text>
<text x="194.3" y="111.7">220uF_6.3v</text>
<text x="82.7" y="119.3">10uF_25v_K_X5R</text>
<text x="43.9" y="123">CYNTEC_PCMC063_4R7</text>
<text x="166.9" y="123.6">2VREF</text>
<text x="65.5" y="126.9">FDS6900AS</text>
<text x="116.3" y="129.5">13.7K_1%</text>
<text x="135.9" y="129.4">12.7K_1%</text>
<text x="44.3" y="134.4">330uF_4v</text>
<text x="104.8" y="132.5">+V5AL</text>
<text x="158.1" y="132.5">0_5%</text>
<text x="166.7" y="134.1">+V3A</text>
<text x="219.6" y="135.9">+V1.8A</text>
<text x="242.7" y="135.4">+V1.8S</text>
<text x="141.4" y="143.8">5.1_5%</text>
<text x="183.3" y="143.4">GMT_G916T1Uf_SOT23_5_5P</text>
<text x="131.6" y="146">0.1uF_10v</text>
<text x="160.4" y="152.9">10uF_6.3v</text>
<text x="177.3" y="153.9">10K_5%</text>
<text x="212.9" y="153.4">45.3K_1%</text>
<text x="141.8" y="157.9">1uF_6.3v</text>
<text x="202.7" y="158.9">+V5AL</text>
<text x="222.8" y="159.5">10uF_6.3v</text>
<text x="233.7" y="159.5">2.2uF_6.3v</text>
<text x="212.9" y="162.6">100K_1%</text>
<text x="187.6" y="173.8">2N7002_TAP_DIODES</text>
<text x="198.7" y="168.7">10K_5%</text>
<text x="167.4" y="178.5">2N7002_TAP_DIODES</text>
</g>
<g font-size="1.6" fill="#f00">
<text x="108.2" y="33.6">R632</text>
<text x="163" y="35.7">SLP_S5#_5R</text>
<text x="77.3" y="37.1">PAD600</text>
<text x="134" y="53.3">1</text>
<text x="136" y="51.7">C35</text>
<text x="156.9" y="50.2">C39</text>
<text x="161.9" y="50.2">1</text>
<text x="161.9" y="52.8">2</text>
<text x="134" y="56">2</text>
<text x="172.2" y="57.9">R638</text>
<text x="189.3" y="57.9">R639</text>
<text x="118.2" y="64.1">R57</text>
<text x="187.5" y="62.4">C34</text>
<text x="189.6" y="64.9">1</text>
<text x="191.9" y="64.9">2</text>
<text x="49.3" y="67.3">R637</text>
<text x="65" y="67.3">R640</text>
<text x="119.9" y="68.4">R56</text>
<text x="162.8" y="68.8">R634</text>
<text x="169.4" y="71.1">1</text>
<text x="171.6" y="71.1">2</text>
<text x="47.6" y="74.9">C33</text>
<text x="49.7" y="77.3">1</text>
<text x="52" y="77.3">2</text>
<text x="157.1" y="76.6">R58</text>
<text x="169.6" y="72.3">C32</text>
<text x="208.1" y="77.7">MAX_LX5</text>
<text x="178.7" y="83.9">C615</text>
<text x="172.8" y="87.4">1</text>
<text x="64.5" y="92">C617</text>
<text x="65.2" y="96">2</text>
<text x="67.5" y="96">1</text>
<text x="77.9" y="93.7">R68</text>
<text x="172.8" y="90.2">2</text>
<text x="178.9" y="95.8">8</text>
<text x="178.9" y="92.7">1</text>
<text x="178.9" y="94.3">2</text>
<text x="180.3" y="91">Q16</text>
<text x="188.3" y="95.4">5</text>
<text x="214.1" y="95">PAD1</text>
<text x="178.9" y="100.4">3</text>
<text x="188.3" y="101.6">4</text>
<text x="188.3" y="96.9">6</text>
<text x="188.3" y="98.7">7</text>
<text x="192.3" y="97.3">1</text>
<text x="194" y="96.5">L601</text>
<text x="198.5" y="97.3">2</text>
<text x="202.2" y="103.4">1</text>
<text x="202.2" y="107.6">2</text>
<text x="208.5" y="107.3">2</text>
<text x="208.5" y="104.5">1</text>
<text x="210.6" y="107.2">10uF_6.3v</text>
<text x="210.9" y="103.7">C37</text>
<text x="68.6" y="112.7">Q17</text>
<text x="82.6" y="110.8">1</text>
<text x="82.6" y="113.5">2</text>
<text x="118.3" y="108">U606</text>
<text x="199.7" y="110">C38</text>
<text x="27.7" y="118">PAD2</text>
<text x="50.9" y="119.1">1</text>
<text x="53.5" y="118.3">L2</text>
<text x="57.1" y="119.1">2</text>
<text x="62.6" y="117.2">5</text>
<text x="62.6" y="118.7">6</text>
<text x="72" y="116">2</text>
<text x="72" y="114.4">1</text>
<text x="72" y="117.5">8</text>
<text x="83.4" y="114.7">C616</text>
<text x="62.6" y="123.4">4</text>
<text x="62.6" y="120.5">7</text>
<text x="72" y="122.2">3</text>
<text x="136.9" y="122.2">10uF_6.3v</text>
<text x="139.8" y="121">C30</text>
<text x="144.8" y="121.6">1</text>
<text x="144.8" y="124.4">2</text>
<text x="32.6" y="129.4">C41</text>
<text x="36.1" y="129.4">1</text>
<text x="44" y="129.5">1</text>
<text x="119.9" y="127.5">R631</text>
<text x="135.9" y="127.5">R630</text>
<text x="158.3" y="131">R635</text>
<text x="27.9" y="132.1">10uF_6.3v</text>
<text x="36.1" y="132.1">2</text>
<text x="45.9" y="132.8">C40</text>
<text x="106" y="143.4">1</text>
<text x="129.3" y="143.4">1</text>
<text x="131.7" y="142.6">C31</text>
<text x="141.4" y="141.8">R633</text>
<text x="188.1" y="141.5">U615</text>
<text x="235.1" y="142.3">Q628</text>
<text x="106" y="146.1">2</text>
<text x="109.9" y="148.4">10uF_6.3v</text>
<text x="112.6" y="147.3">C29</text>
<text x="129.3" y="146.1">2</text>
<text x="168.2" y="149.5">1</text>
<text x="138.6" y="154.3">1</text>
<text x="141" y="153.5">C613</text>
<text x="160.8" y="151.6">C773</text>
<text x="168.2" y="152.3">2</text>
<text x="178.4" y="151.2">R728</text>
<text x="212.9" y="151.5">R730</text>
<text x="221" y="155.8">1</text>
<text x="222.9" y="155">C774</text>
<text x="231.8" y="155.8">1</text>
<text x="233.7" y="155">C794</text>
<text x="138.6" y="157">2</text>
<text x="212.9" y="160.6">R732</text>
<text x="221" y="158.5">2</text>
<text x="231.8" y="158.5">2</text>
<text x="200.5" y="167">R729</text>
<text x="200.1" y="172.4">Q627</text>
<text x="179.9" y="177.1">Q626</text>
<text x="185.2" y="179.4">3</text>
<text x="200.3" y="176.6">2</text>
<text x="205.4" y="174.8">3</text>
<text x="205.4" y="179.9">1</text>
<text x="157" y="181.8">PWR_GOOD_3</text>
<text x="180" y="181.2">2</text>
<text x="185.2" y="184.6">1</text>
</g>
<g font-size="1.6">
<text x="220" y="97">6A_200mil</text>
<text x="33" y="118.3">6A_200mil</text>
<text x="241.5" y="184.8">TITLE</text>
<text x="242" y="190.4">SIZE</text>
<text x="246.5" y="190.4">CODE</text>
<text x="254.4" y="190.4">DOC. NUMBER</text>
<text x="269.4" y="190.4">REV</text>
<text x="194.1" y="193.9">CHANGE by</text>
<text x="208.2" y="194.1">Drawer_Name</text>
<text x="228.7" y="194.1">20-Apr-2006</text>
<text x="247.5" y="193.9">SHEET</text>
<text x="256.7" y="194.1">7</text>
<text x="261" y="193.9">OF</text>
<text x="266.1" y="194.1">69</text>
</g>
<g font-size="1.2" fill="#00f">
<text x="104.6" y="28.8">13-,12-,5-,7-</text>
<text x="127.9" y="28.8">5-,7-</text>
<text x="151.2" y="35.2">61-,55-,12-,11-</text>
<text x="68.4" y="36.4">11-,10-,9-,6-,5-</text>
<text x="76.2" y="41.3">POWERPAD_2_0610</text>
<text x="87.5" y="36.6">7-</text>
<text x="132.3" y="62.9">51120GND</text>
<text x="166.4" y="62.9">51120GND</text>
<text x="68.6" y="75.3">51120GND</text>
<text x="204.3" y="77.2">8-</text>
<text x="175.2" y="82.4">7-</text>
<text x="160.3" y="84.6">51120GND</text>
<text x="152.4" y="92.7">12-</text>
<text x="231.5" y="93">66-,53-,48-,36-,35-,12-,11-,9-</text>
<text x="212.9" y="99.7">POWERPAD_2_0610</text>
<text x="80.3" y="103.9">7-</text>
<text x="12.8" y="110">66-,61-,59-,58-,55-,44-,42-,41-,39-,38-,37-,36-,18-,13-,12-,8-,6-,7-</text>
<text x="146.9" y="115.8">6-,5-</text>
<text x="23.5" y="121.6">POWERPAD_2_0610</text>
<text x="166.7" y="125.2">5-,7-</text>
<text x="108.2" y="134.8">13-,12-,5-,7-</text>
<text x="169.6" y="136.7">66-,61-,59-,58-,55-,44-,42-,41-,39-,38-,37-,36-,18-,13-,12-,8-,6-,7-</text>
<text x="222.4" y="138.2">38-</text>
<text x="235.1" y="143.5">FDC637AN</text>
<text x="246.6" y="138.6">38-,37-,25-,24-,22-,18-,13-,12-,11-</text>
<text x="137" y="162.3">51120GND</text>
</g>
<g font-size="1.2" fill="#f00">
<text x="107.8" y="31.4">1</text>
<text x="107.8" y="36.9">2</text>
<text x="171" y="58.3">1</text>
<text x="176.5" y="58.3">2</text>
<text x="188" y="58.3">1</text>
<text x="193.6" y="58.3">2</text>
<text x="116.5" y="64.5">1</text>
<text x="122.1" y="64.5">2</text>
<text x="47.9" y="67.7">2</text>
<text x="54.1" y="67.7">1</text>
<text x="63.5" y="67.7">2</text>
<text x="69.7" y="67.7">1</text>
<text x="116.9" y="70.8">1</text>
<text x="123.1" y="70.6">2</text>
<text x="161.7" y="69.2">1</text>
<text x="167.2" y="69.2">2</text>
<text x="155.4" y="77">1</text>
<text x="161" y="77">2</text>
<text x="125.3" y="81.6" transform="rotate(-90 125.3 81.6)">8</text>
<text x="127" y="81.6" transform="rotate(-90 127 81.6)">7</text>
<text x="128.5" y="81.6" transform="rotate(-90 128.5 81.6)">6</text>
<text x="130" y="81.6" transform="rotate(-90 130 81.6)">5</text>
<text x="131.6" y="81.6" transform="rotate(-90 131.6 81.6)">4</text>
<text x="133.1" y="81.6" transform="rotate(-90 133.1 81.6)">3</text>
<text x="134.7" y="81.6" transform="rotate(-90 134.7 81.6)">2</text>
<text x="136.3" y="81.6" transform="rotate(-90 136.3 81.6)">1</text>
<text x="117.9" y="89.6">10</text>
<text x="118.6" y="88">9</text>
<text x="120.4" y="88.6">EN5</text>
<text x="124.8" y="85.3" transform="rotate(-90 124.8 85.3)">VO2</text>
<text x="126.4" y="87.1" transform="rotate(-90 126.4 87.1)">COMP2</text>
<text x="127.9" y="86" transform="rotate(-90 127.9 86)">VFB2</text>
<text x="129.5" y="85.6" transform="rotate(-90 129.5 85.6)">GND</text>
<text x="131" y="86.8" transform="rotate(-90 131 86.8)">VREF2</text>
<text x="132.5" y="86" transform="rotate(-90 132.5 86)">VFB1</text>
<text x="134.1" y="87.1" transform="rotate(-90 134.1 87.1)">COMP1</text>
<text x="135.7" y="85.3" transform="rotate(-90 135.7 85.3)">VO1</text>
<text x="141.8" y="89.6">32</text>
<text x="141.8" y="88">33</text>
<text x="76.1" y="94">1</text>
<text x="81.8" y="94">2</text>
<text x="117.9" y="92.7">12</text>
<text x="117.9" y="91.1">11</text>
<text x="117.9" y="95.8">14</text>
<text x="117.9" y="94.3">13</text>
<text x="120.4" y="93.2">EN2</text>
<text x="120.4" y="90.2">EN3</text>
<text x="120.4" y="91.7">PGOOD2</text>
<text x="120.4" y="94.9">VBST2</text>
<text x="135.7" y="90.2">SKIPSEL</text>
<text x="135.7" y="93.2">PGOOD1</text>
<text x="135.9" y="91.7">TONSEL</text>
<text x="138.4" y="94.9">EN1</text>
<text x="141.8" y="91.1">31</text>
<text x="141.8" y="94.3">29</text>
<text x="141.8" y="92.7">30</text>
<text x="141.8" y="95.8">28</text>
<text x="117.9" y="98.9">16</text>
<text x="117.9" y="97.3">15</text>
<text x="120.4" y="99.5">DRVL2</text>
<text x="120.4" y="96.4">DRVH2</text>
<text x="120.4" y="97.9">LL2</text>
<text x="136.7" y="97.9">DRVH1</text>
<text x="136.8" y="101">DRVL1</text>
<text x="136.9" y="96.4">VBST1</text>
<text x="138.6" y="99.5">LL1</text>
<text x="141.8" y="100.4">25</text>
<text x="141.8" y="98.9">26</text>
<text x="141.8" y="97.3">27</text>
<text x="124.8" y="106.1" transform="rotate(-90 124.8 106.1)">PGND2</text>
<text x="126.4" y="106.1" transform="rotate(-90 126.4 106.1)">CS2</text>
<text x="127.9" y="106.1" transform="rotate(-90 127.9 106.1)">VREG3</text>
<text x="129.5" y="106.1" transform="rotate(-90 129.5 106.1)">V5FILT</text>
<text x="131" y="106.1" transform="rotate(-90 131 106.1)">VREG5</text>
<text x="132.5" y="106.1" transform="rotate(-90 132.5 106.1)">VIN</text>
<text x="134.1" y="106.1" transform="rotate(-90 134.1 106.1)">CS1</text>
<text x="135.7" y="106.1" transform="rotate(-90 135.7 106.1)">PGND1</text>
<text x="125.3" y="108.5" transform="rotate(-90 125.3 108.5)">17</text>
<text x="127" y="108.5" transform="rotate(-90 127 108.5)">18</text>
<text x="128.5" y="108.5" transform="rotate(-90 128.5 108.5)">19</text>
<text x="130" y="108.5" transform="rotate(-90 130 108.5)">20</text>
<text x="131.6" y="108.5" transform="rotate(-90 131.6 108.5)">21</text>
<text x="133.1" y="108.5" transform="rotate(-90 133.1 108.5)">22</text>
<text x="134.7" y="108.5" transform="rotate(-90 134.7 108.5)">23</text>
<text x="136.3" y="108.5" transform="rotate(-90 136.3 108.5)">24</text>
<text x="126.4" y="121.6">1</text>
<text x="134.2" y="121.6">1</text>
<text x="126.4" y="127">2</text>
<text x="134.2" y="127">2</text>
<text x="156.6" y="128.2">2</text>
<text x="162.3" y="128.3">1</text>
<text x="140.4" y="141.7">1</text>
<text x="140.4" y="147.3">2</text>
<text x="187" y="145.5">1</text>
<text x="188.8" y="146.2">IN</text>
<text x="197.2" y="146.2">OUT</text>
<text x="200.9" y="145.5">5</text>
<text x="211.9" y="149.5">1</text>
<text x="177.2" y="151.5">1</text>
<text x="182.7" y="151.5">2</text>
<text x="187" y="151.8">3</text>
<text x="188.8" y="152.4">SHDN#</text>
<text x="194.5" y="154.3">GND</text>
<text x="197.4" y="150.8">SET</text>
<text x="200.9" y="150.1">4</text>
<text x="211.9" y="155.1">2</text>
<text x="194.8" y="156.4">2</text>
<text x="211.9" y="158.8">1</text>
<text x="204.2" y="164.9">1</text>
<text x="211.9" y="164.4">2</text>
<text x="204.2" y="171.1">2</text>
</g>
<text font-size="1.1" fill="#f00" x="156.7" y="93.1">5VA_PWRGOOD</text>
<text font-size=".9" fill="#00f" x="205.6" y="160.8">13-,12-,5-,7-</text>
<g font-size=".8" fill="#f00">
<text x="180.5" y="95.8">G1</text>
<text x="181.2" y="92.7">D1</text>
<text x="185.4" y="95.6">S1_D2</text>
<text x="180.5" y="100.4">G2</text>
<text x="186.9" y="101.8">S2</text>
<text x="64" y="117.4">S1_D2</text>
<text x="69.6" y="114.4">D1</text>
<text x="70.3" y="117.5">G1</text>
<text x="64" y="123.6">S2</text>
<text x="70.3" y="122.2">G2</text>
<text x="235" y="147.2" transform="rotate(-90 235 147.2)">5</text>
<text x="235" y="145.6" transform="rotate(-90 235 145.6)">6</text>
<text x="235.2" y="148.7" transform="rotate(-90 235.2 148.7)">2</text>
<text x="236.9" y="144.9" transform="rotate(-90 236.9 144.9)">D</text>
<text x="242.7" y="145.1" transform="rotate(-90 242.7 145.1)">S</text>
<text x="243.9" y="145.4" transform="rotate(-90 243.9 145.4)">4</text>
<text x="235" y="150.3" transform="rotate(-90 235 150.3)">1</text>
<text x="238.8" y="150.2" transform="rotate(-90 238.8 150.2)">G</text>
<text x="243.9" y="150.2" transform="rotate(-90 243.9 150.2)">3</text>
<text x="201.5" y="176.6">G</text>
<text x="204.4" y="178.6">S</text>
<text x="204.4" y="175.4">D</text>
<text x="181.3" y="181.3">G</text>
<text x="184.3" y="180.1">D</text>
<text x="184.3" y="183.3">S</text>
</g>
<text font-size=".8" fill="#00f" x="170.6" y="181.1">18-,13-,10-,8-</text>
</svg>
